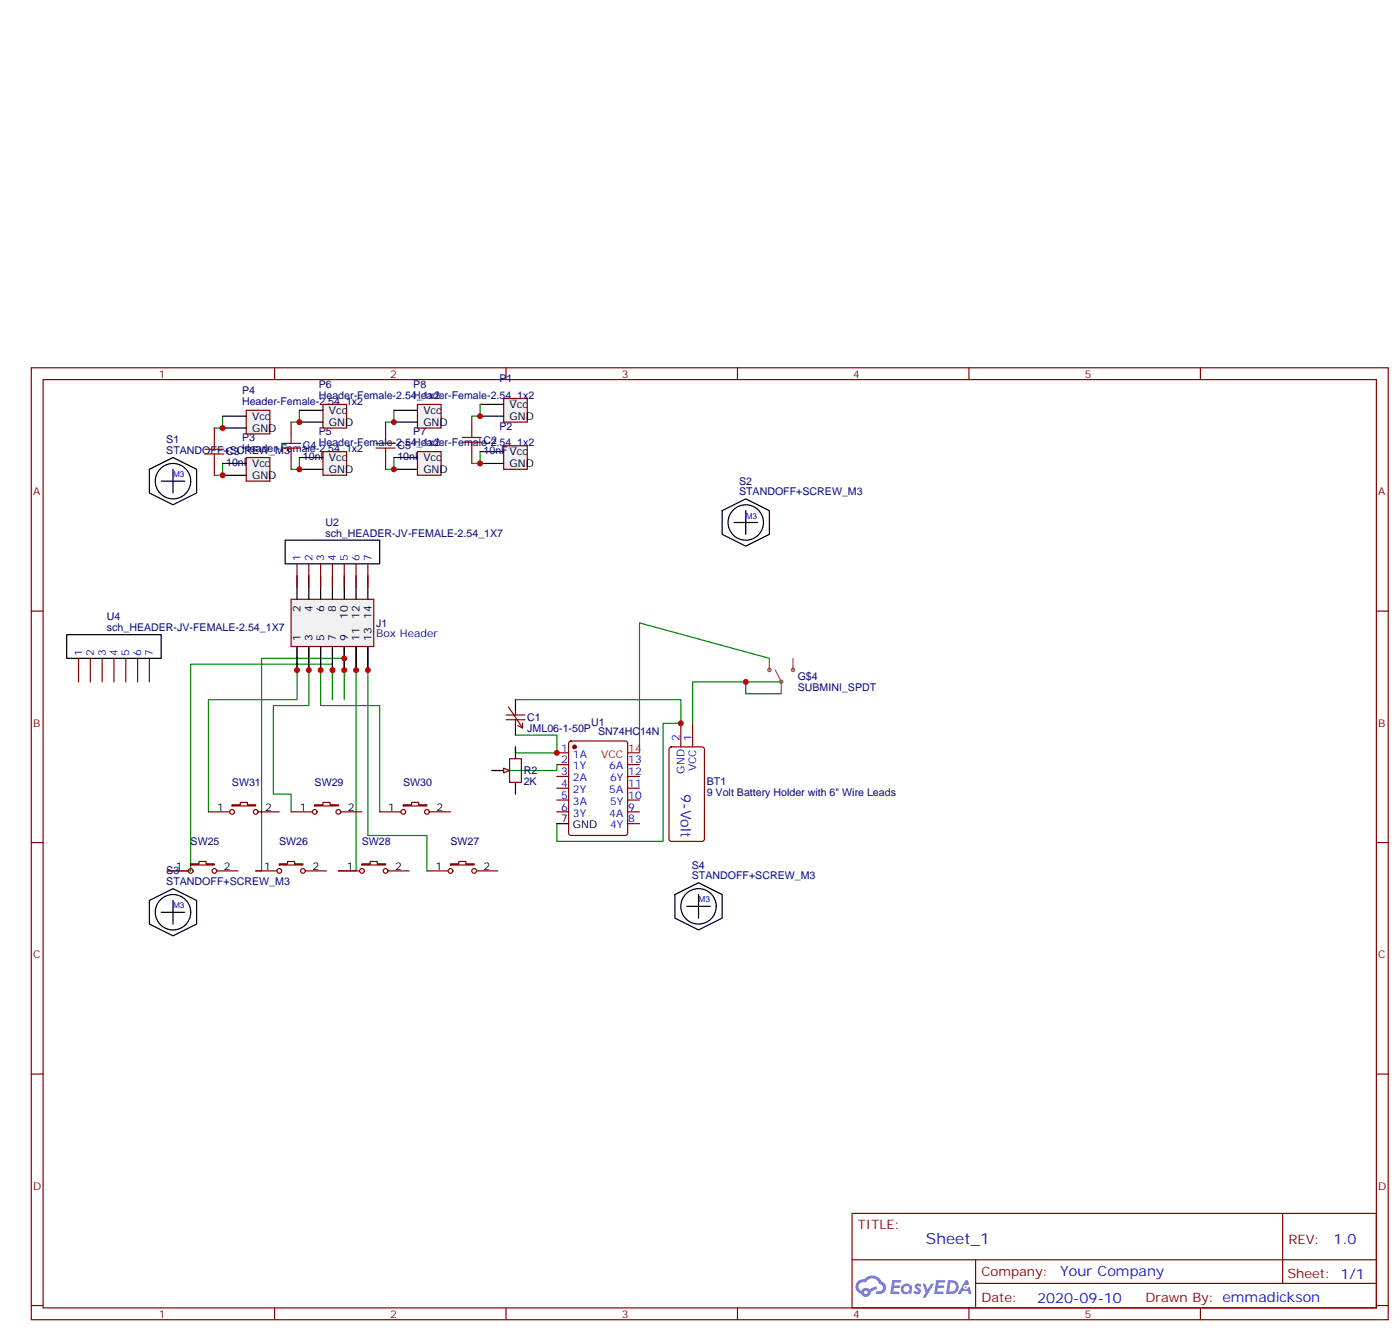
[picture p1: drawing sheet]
<svg xmlns="http://www.w3.org/2000/svg" width="418mm" height="398mm" viewBox="0 0 418 398" stroke-linecap="round" stroke-linejoin="round" font-family="sans-serif">
<g fill="none" stroke="#870000" stroke-width=".35">
<path d="M9.3 109.9h405.4v284.3h-405.4zM12.9 113.4h398.3v277.3h-398.3zM82 109.9v3.5M151.2 109.9v3.5M220.3 109.9v3.5M289.5 109.9v3.5M358.6 109.9v3.5M9.3 182.5h3.6M411.2 182.5h3.5M9.3 251.7h3.6M411.2 251.7h3.5M9.3 320.8h3.6"/>
<path d="M411.2 320.8h3.5M254.5 362.4h156.7v28.3h-156.7zM254.6 376.3h156.4M291.4 376.3v14.1M383.2 362.5v20.8M9.3 390h3.6M82 390.7v3.5M151.2 390.7v3.5M220.3 390.7v3.5M289.5 390.7v3.5M291.4 383.3h119.6M358.6 390.7v3.5"/>
<path d="M411.2 390h3.5"/>
</g>
<g fill="#5487ff">
<path d="M273.5 383.6a1.22 1.22 0 0 1 1.7 .3l-.3 .6a.47 .47 0 0 0-.4-.4 .47 .47 0 0 0-.5 .1l.2 .3a1.14 1.14 0 0 1 .7 1.7 1.14 1.14 0 0 1-1.9 0l-.2-.2 .5-.5 .7 .4a.29 .29 0 0 0 .4-.3 .29 .29 0 0 0-.3-.3 1.04 1.04 0 0 1-.6-1.7z"/>
<path d="M266.5 382.4h2.4l.3 .2-.1 .5h-1.9l-.1 .9h1.5l.4 .3-.4 .4h-1.6l-.1 1.1 1.7 .1 .2 .3-.2 .3h-2.7z"/>
<path d="M279.7 382.4h2.3l.4 .2-.2 .5h-1.8l-.1 .9h1.5l.3 .3-.4 .4h-1.5l-.2 1.1h1.7l.2 .4-.2 .3h-2.6z"/>
<path d="M288.4 382.4h.7l.3 1.2-.6 .3a.69 .69 0 0 0-1 .3 .69 .69 0 0 0 .5 1 .69 .69 0 0 0 .8-.6l.5-.3 .6 2.2h-.8l-.2-.9h-1.7l-.5 .9h-.9z"/>
<path d="M275.6 383.5h.8l.6 1.8 1.1-1.8h.9l-2.5 4.1h-.9l.9-1.5z"/>
<path d="M283.2 382.4l-.6 4.1h1.4a2.11 2.11 0 0 0 2.4-2.1 2.11 2.11 0 0 0-2.5-2zM283.9 383.1a1.39 1.39 0 0 1 1.7 1.4 1.39 1.39 0 0 1-1.8 1.3h-.3z"/>
<path d="M269.5 384a1.54 1.54 0 0 0-.1 2.1 1.54 1.54 0 0 0 2.2 .2l.6 .2 .3-2.3-.2-.2-.4-.1a1.49 1.49 0 0 0-2.4 .1zM269.8 385a.95 .95 0 0 1 1.9 0 .95 .95 0 0 1-1.9 0z"/>
<path d="M256.2 382.7a2.18 2.18 0 0 0 1.1 3.8 1.44 1.44 0 0 0 1.6 .9 1.44 1.44 0 0 0 1.2-1.5l2-1-.4-.7-2 .9a1.47 1.47 0 0 0-2.4 .5 1.39 1.39 0 0 1-.7-2 1.39 1.39 0 0 1 2-.4 2.12 2.12 0 0 1 2.2-1.3 2.12 2.12 0 0 1 1.9 1.6 1.14 1.14 0 0 1 1.1 1.5 1.14 1.14 0 0 1-1.7 .7 .43 .43 0 0 0-.5 .3 .43 .43 0 0 0 .4 .5 1.98 1.98 0 0 0 2.5-1.2 1.98 1.98 0 0 0-1.2-2.5 3.1 3.1 0 0 0-5.2-.7l-.9 .1zM258.1 386a.55 .55 0 0 1 1.1 0 .55 .55 0 0 1-1.1 0z"/>
<circle cx="288.4" cy="384.5" r=".26"/>
</g>
<path d="M88.7 186.1v22.9h-26.4v33.5M92.3 186.1v24.6h-10.6v26.5h5.3v5.3M95.8 186.1v24.6h17.6v31.8M99.3 186.1v22.9v-10.6h-42.3v61.7h-7.1M102.8 186.1v10.5M106.4 186.1v74h-5.3M109.9 186.1v63.5h17.6v10.5M229.8 196.6l-38.8-10.5v38.8M102.8 209v-12.4h-24.7v63.5h-1.7M154 209h49.4v7h-5.3v35.3h-31.8v-5.3M154 219.6h12.3v5.3h-12.3v-1.8M166.3 228.4v1.8h-19.4" fill="none" stroke="#008700" stroke-width=".35"/>
<g fill="none" stroke="#870000" stroke-width=".35">
<path d="M151.2 213.6h5.6M151.2 215h5.6M151.9 211.1l4.2 6.4v-1.5M154 212.5v1.1M154 215v1M154.7 216.7l1.4 .8M203.4 216v7.1M206.9 216v7.1M166.3 224.9h3.6M166.3 228.4h3.6M166.3 231.9h3.6M166.3 235.4h3.6"/>
<path d="M166.3 239h3.6M170.1 221.5l.5-.2h16.2l.6 .5 .1 27-.5 .7-16.4 .1-.7-.5v-27.1zM187.5 228.4h3.5M187.5 231.9h3.5M187.5 235.4h3.5M187.5 239h3.5M200.1 223.3l.5-.2h9.1l.7 .4v27.1l-.4 .7h-9.4l-.7-.4-.1-27.1zM57 258h2.4v-.7h2.2v.7h2.4v.4h-7zM62.3 242.5h6.3M69.3 240.4h2.5v-.7h2.1v.7h2.5v.3h-7.1zM77.1 242.5h6.3M83.4 258h2.5v-.7h2.1v.7h2.5v.4h-7.1z"/>
<path d="M87 242.5h6.3M94 240.4h2.5v-.7h2.1v.7h2.5v.3h-7.1zM101.8 242.5h6.3M108.1 258h2.5v-.7h2.1v.7h2.5v.4h-7.1zM113.4 242.5h6.4M120.5 240.4h2.4v-.7h2.2v.7h2.4v.3h-7zM128.2 242.5h6.4M134.6 258h2.5v-.7h2.1v.7h2.4v.4h-7zM166.3 242.5h3.6M187.5 242.5h3.5M187.5 246h3.5M49.9 260.1h6.4"/>
<path d="M64.7 260.1h6.4M76.4 260.1h6.3M91.2 260.1h6.3M101.1 260.1h6.3M115.9 260.1h6.3M127.5 260.1h6.4M142.3 260.1h6.4"/>
<circle cx="69.3" cy="242.5" r=".71"/>
<circle cx="76.4" cy="242.5" r=".71"/>
<circle cx="94" cy="242.5" r=".71"/>
<circle cx="101.1" cy="242.5" r=".71"/>
<circle cx="120.5" cy="242.5" r=".71"/>
<circle cx="127.5" cy="242.5" r=".71"/>
<circle cx="57" cy="260.1" r=".71"/>
<circle cx="64" cy="260.1" r=".71"/>
<circle cx="83.4" cy="260.1" r=".71"/>
<circle cx="90.5" cy="260.1" r=".71"/>
<circle cx="108.1" cy="260.1" r=".71"/>
<circle cx="115.2" cy="260.1" r=".71"/>
<circle cx="134.6" cy="260.1" r=".71"/>
<circle cx="141.6" cy="260.1" r=".71"/>
</g>
<path d="M154 209v3.5M154 216v3.6M166.3 246h3.6" fill="none" stroke="#000" stroke-width=".35"/>
<circle cx="171.6" cy="223.1" r=".53" fill="#870000" stroke="#870000" stroke-width=".35"/>
<path d="M187.5 224.9h3.5" fill="none" stroke="#f00" stroke-width=".35"/>
<path d="M150.5 119h7v7.1h-7z" fill="#f0f0f0" stroke="#870000" stroke-width=".35"/>
<path d="M143.4 120.8h7.1M143.4 124.3h7.1" fill="none" stroke="#000" stroke-width=".35"/>
<path d="M150.5 133.1h7v7.1h-7z" fill="#f0f0f0" stroke="#870000" stroke-width=".35"/>
<g fill="none" stroke="#000" stroke-width=".35">
<path d="M143.4 134.9h7.1M143.4 138.4h7.1M44.6 140.2l7.1-3.5 7 3.5v7l-7 3.6-7.1-3.6zM48.2 143.7h7M51.7 140.2v7M215.7 152.5l7.1-3.5 7 3.5v7.1l-7 3.5-7.1-3.5zM219.3 156.1h7M222.8 152.5v7.1M146.9 230.2h3.6M154 223.1v3.5M154 233.7v3.5M44.6 269l7.1-3.6 7 3.6v7l-7 3.5-7.1-3.5z"/>
<path d="M48.2 272.5h7M51.7 269v7M201.6 267.2l7.1-3.5 7 3.5v7l-7 3.6-7.1-3.6zM205.1 270.7h7.1M208.7 267.2v7"/>
<circle cx="51.7" cy="143.7" r="5.3"/>
<circle cx="222.8" cy="156.1" r="5.3"/>
<circle cx="51.7" cy="272.5" r="5.3"/>
<circle cx="208.7" cy="270.7" r="5.3"/>
</g>
<path d="M138.1 130.7h5.7M138.1 132.1h5.7M140.9 127.8v2.9M140.9 132.1v2.8" fill="none" stroke="#a10000" stroke-width=".35"/>
<path d="M140.9 124.3v3.5M140.9 134.9v3.5M152.2 226.6h3.6v7.1h-3.6z" fill="none" stroke="#870000" stroke-width=".35"/>
<path d="M150.5 229.4l1.7 .8-1.7 .7z" fill="#f0f0f0" stroke="#870000" stroke-width=".35"/>
<path d="M229.8 199.6a.5 .5 0 0 0-.4 .7 .5 .5 0 0 0 .8 .2 .5 .5 0 0 0-.2-.9M229.8 196.6v3.5M236.9 199.6a.5 .5 0 0 0-.5 .7 .5 .5 0 0 0 .8 .2 .5 .5 0 0 0-.1-.9M236.9 196.6v3.5M231.6 200.1l1.8 3.5M233.4 203.1a.5 .5 0 0 0-.5 .7 .5 .5 0 0 0 .8 .2 .5 .5 0 0 0-.2-.8M233.4 203.7v3.5" fill="none" stroke="#a64a4a" stroke-width=".35"/>
<path d="M19.9 189.6h28.3v7h-28.3z" fill="none" stroke="#000" stroke-width=".35"/>
<path d="M23.5 196.6v7.1M27 196.6v7.1M30.5 196.6v7.1M34 196.6v7.1M37.6 196.6v7.1M41.1 196.6v7.1M44.6 196.6v7.1" fill="none" stroke="#870000" stroke-width=".35"/>
<path d="M87 179h24.7v14.1h-24.7z" fill="#f0f0f0" stroke="#870000" stroke-width=".35"/>
<g fill="none" stroke="#000" stroke-width=".35">
<path d="M88.7 171.9v7.1M92.3 171.9v7.1M95.8 171.9v7.1M99.3 171.9v7.1M102.8 171.9v7.1M106.4 171.9v7.1M109.9 171.9v7.1M88.7 193.1v7.1M92.3 193.1v7.1M95.8 193.1v7.1M99.3 193.1v7.1M102.8 193.1v7.1"/>
<path d="M106.4 193.1v7.1M109.9 193.1v7.1"/>
</g>
<path d="M66.5 124.3v3.5h-2.5M66.5 138.4v3.6h-2.5M143.4 134.9v3.5h-2.5M143.4 120.8v3.5h-2.5" fill="none" stroke="#008700" stroke-width=".35"/>
<path d="M61.2 134.2h5.7M61.2 135.6h5.7M64 131.4v2.8M64 135.6v2.8" fill="none" stroke="#a10000" stroke-width=".35"/>
<path d="M64 127.8v3.6M64 138.4v3.6" fill="none" stroke="#870000" stroke-width=".35"/>
<path d="M73.6 136.7h7v7h-7z" fill="#f0f0f0" stroke="#870000" stroke-width=".35"/>
<path d="M66.5 138.4h7.1M66.5 142h7.1" fill="none" stroke="#000" stroke-width=".35"/>
<path d="M73.6 122.6h7v7h-7z" fill="#f0f0f0" stroke="#870000" stroke-width=".35"/>
<path d="M66.5 124.3h7.1M66.5 127.8h7.1" fill="none" stroke="#000" stroke-width=".35"/>
<path d="M89.4 122.6v3.5h-2.4M89.4 136.7v3.5h-2.4" fill="none" stroke="#008700" stroke-width=".35"/>
<path d="M84.1 132.4h5.7M84.1 133.8h5.7M87 129.6v2.8M87 133.8v2.9" fill="none" stroke="#a10000" stroke-width=".35"/>
<path d="M87 126.1v3.5M87 136.7v3.5" fill="none" stroke="#870000" stroke-width=".35"/>
<path d="M96.5 134.9h7v7.1h-7z" fill="#f0f0f0" stroke="#870000" stroke-width=".35"/>
<path d="M89.4 136.7h7.1M89.4 140.2h7.1" fill="none" stroke="#000" stroke-width=".35"/>
<path d="M96.5 120.8h7v7h-7z" fill="#f0f0f0" stroke="#870000" stroke-width=".35"/>
<path d="M89.4 122.6h7.1M89.4 126.1h7.1" fill="none" stroke="#000" stroke-width=".35"/>
<path d="M117.7 122.6v3.5h-2.5M117.7 136.7v3.5h-2.5" fill="none" stroke="#008700" stroke-width=".35"/>
<path d="M112.4 132.4h5.6M112.4 133.8h5.6M115.2 129.6v2.8M115.2 133.8v2.9" fill="none" stroke="#a10000" stroke-width=".35"/>
<path d="M115.2 126.1v3.5M115.2 136.7v3.5" fill="none" stroke="#870000" stroke-width=".35"/>
<path d="M124.7 134.9h7.1v7.1h-7.1z" fill="#f0f0f0" stroke="#870000" stroke-width=".35"/>
<path d="M117.7 136.7h7M117.7 140.2h7" fill="none" stroke="#000" stroke-width=".35"/>
<path d="M124.7 120.8h7.1v7h-7.1z" fill="#f0f0f0" stroke="#870000" stroke-width=".35"/>
<path d="M117.7 122.6h7M117.7 126.1h7M85.2 161.4h28.2v7h-28.2z" fill="none" stroke="#000" stroke-width=".35"/>
<path d="M88.7 168.4v7.1M92.3 168.4v7.1M95.8 168.4v7.1M99.3 168.4v7.1M102.8 168.4v7.1M106.4 168.4v7.1M109.9 168.4v7.1" fill="none" stroke="#870000" stroke-width=".35"/>
<path d="M222.8 203.7v3.5h10.6M233.4 203.7h-26.5v12.3" fill="none" stroke="#008700" stroke-width=".35"/>
<g fill="#c00">
<circle cx="203.4" cy="216" r=".88"/>
<circle cx="166.3" cy="224.9" r=".88"/>
<circle cx="102.8" cy="196.6" r=".88"/>
<circle cx="109.9" cy="200.2" r=".88"/>
<circle cx="106.4" cy="200.2" r=".88"/>
<circle cx="102.8" cy="200.2" r=".88"/>
<circle cx="99.3" cy="200.2" r=".88"/>
<circle cx="95.8" cy="200.2" r=".88"/>
<circle cx="92.3" cy="200.2" r=".88"/>
<circle cx="88.7" cy="200.2" r=".88"/>
<circle cx="66.5" cy="127.8" r=".88"/>
<circle cx="66.5" cy="142" r=".88"/>
<circle cx="89.4" cy="126.1" r=".88"/>
<circle cx="89.4" cy="140.2" r=".88"/>
<circle cx="117.7" cy="126.1" r=".88"/>
<circle cx="117.7" cy="140.2" r=".88"/>
<circle cx="143.4" cy="124.3" r=".88"/>
<circle cx="143.4" cy="138.4" r=".88"/>
<circle cx="222.8" cy="203.7" r=".88"/>
</g>
<text font-size="4.6" fill="#00f" x="276.6" y="371.5">Sheet_1</text>
<g font-size="4.2" fill="#00f">
<text x="203.4" y="237.2" transform="rotate(90 203.4 237.2)">9-Volt</text>
<text x="398.3" y="371.7">1.0</text>
<text x="316.7" y="381.3">Your Company</text>
<text x="309.8" y="389.1">2020-09-10</text>
</g>
<g font-size="3.9" fill="#800">
<text x="256.3" y="367">TITLE:</text>
<text x="384.9" y="371.7">REV:</text>
<text x="293.2" y="381.2">Company:</text>
<text x="384.6" y="381.8">Sheet: 1/1</text>
<text x="293.2" y="388.9">Date:</text>
<text x="342.2" y="389">Drawn By: emmadickson</text>
</g>
<g font-size="3.2" fill="#800">
<text x="47.4" y="112.9">1</text>
<text x="116.6" y="112.9">2</text>
<text x="185.7" y="112.9">3</text>
<text x="254.9" y="112.9">4</text>
<text x="324" y="112.9">5</text>
<text x="9.9" y="148">A</text>
<text x="411.7" y="148">A</text>
<text x="9.9" y="217.1">B</text>
<text x="411.7" y="217.1">B</text>
<text x="9.9" y="286.2">C</text>
<text x="411.7" y="286.2">C</text>
<text x="9.9" y="355.4">D</text>
<text x="411.7" y="355.4">D</text>
<text x="47.4" y="393.7">1</text>
<text x="116.6" y="393.7">2</text>
<text x="185.7" y="393.7">3</text>
<text x="254.9" y="393.7">4</text>
<text x="324" y="393.7">5</text>
</g>
<g font-size="3.2" fill="#000080">
<text x="72.3" y="117.7">P4</text>
<text x="95.2" y="119.2">Header-Female-2.54_1x2</text>
<text x="95.2" y="116">P6</text>
<text x="123.5" y="119.2">Header-Female-2.54_1x2</text>
<text x="123.5" y="116">P8</text>
<text x="149.2" y="114.2">P1</text>
<text x="72.3" y="120.9">Header-Female-2.54_1x2</text>
<text x="72.3" y="131.8">P3</text>
<text x="95.2" y="130.1">P5</text>
<text x="123.5" y="130.1">P7</text>
<text x="149.2" y="128.3">P2</text>
<text x="49.7" y="135.6">STANDOFF+SCREW_M3</text>
<text x="49.7" y="132.4">S1</text>
<text x="67.6" y="136">C3</text>
<text x="72.3" y="135">Header-Female-2.54_1x2</text>
<text x="90.5" y="137.4">10nFVcc</text>
<text x="90.5" y="134.2">C4</text>
<text x="95.2" y="133.3">Header-Female-2.54_1x2</text>
<text x="118.7" y="137.4">10nFVcc</text>
<text x="118.7" y="134.2">C5</text>
<text x="123.5" y="133.3">Header-Female-2.54_1x2</text>
<text x="144.5" y="135.7">10nFVcc</text>
<text x="144.5" y="132.5">C2</text>
<text x="67.6" y="139.2">10nFVcc</text>
<text x="220.8" y="148">STANDOFF+SCREW_M3</text>
<text x="220.8" y="144.8">S2</text>
<text x="97.2" y="160.3">sch_HEADER-JV-FEMALE-2.54_1X7</text>
<text x="97.2" y="157.1">U2</text>
<text x="31.9" y="185.3">U4</text>
<text x="31.9" y="188.5">sch_HEADER-JV-FEMALE-2.54_1X7</text>
<text x="112.4" y="190.4">Box Header</text>
<text x="112.4" y="187.2">J1</text>
<text x="238.3" y="203.1">G$4</text>
<text x="238.3" y="206.3">SUBMINI_SPDT</text>
<text x="157.5" y="215.4">C1</text>
<text x="157.5" y="218.6">JML06-1-50P</text>
<text x="176.6" y="216.9">U1</text>
<text x="178.7" y="219.6">SN74HC14N</text>
<text x="156.5" y="231.3">R2</text>
<text x="69.3" y="234.7">SW31</text>
<text x="94" y="234.7">SW29</text>
<text x="120.4" y="234.7">SW30</text>
<text x="156.5" y="234.5">2K</text>
<text x="211.1" y="237.6">9 Volt Battery Holder with 6&quot; Wire Leads</text>
<text x="211.1" y="234.4">BT1</text>
<text x="56.9" y="252.3">SW25</text>
<text x="83.4" y="252.3">SW26</text>
<text x="108.1" y="252.3">SW28</text>
<text x="134.5" y="252.3">SW27</text>
<text x="49.7" y="261.2">S3</text>
<text x="206.7" y="262.6">STANDOFF+SCREW_M3</text>
<text x="206.7" y="259.4">S4</text>
<text x="49.7" y="264.4">STANDOFF+SCREW_M3</text>
</g>
<g font-size="3.2">
<text x="75.3" y="125.4">Vcc</text>
<text x="98.2" y="123.6">Vcc</text>
<text x="126.5" y="123.6">Vcc</text>
<text x="152.2" y="121.8">Vcc</text>
<text x="152.2" y="125.4">GND</text>
<text x="75.3" y="128.9">GND</text>
<text x="98.2" y="127.1">GND</text>
<text x="126.5" y="127.1">GND</text>
<text x="75.3" y="143">GND</text>
<text x="98.2" y="141.3">GND</text>
<text x="126.5" y="141.3">GND</text>
<text x="152.2" y="139.5">GND</text>
<text x="89.8" y="182.8" transform="rotate(-90 89.8 182.8)">2</text>
<text x="93.3" y="182.8" transform="rotate(-90 93.3 182.8)">4</text>
<text x="96.8" y="182.8" transform="rotate(-90 96.8 182.8)">6</text>
<text x="100.4" y="182.8" transform="rotate(-90 100.4 182.8)">8</text>
<text x="103.9" y="184.8" transform="rotate(-90 103.9 184.8)">10</text>
<text x="107.4" y="184.8" transform="rotate(-90 107.4 184.8)">12</text>
<text x="110.9" y="184.8" transform="rotate(-90 110.9 184.8)">14</text>
<text x="89.8" y="191.3" transform="rotate(-90 89.8 191.3)">1</text>
<text x="93.3" y="191.3" transform="rotate(-90 93.3 191.3)">3</text>
<text x="96.8" y="191.3" transform="rotate(-90 96.8 191.3)">5</text>
<text x="100.4" y="191.3" transform="rotate(-90 100.4 191.3)">7</text>
<text x="103.9" y="191.3" transform="rotate(-90 103.9 191.3)">9</text>
<text x="107.4" y="191.3" transform="rotate(-90 107.4 191.3)">11</text>
<text x="110.9" y="191.3" transform="rotate(-90 110.9 191.3)">13</text>
<text x="64.8" y="242.1">1</text>
<text x="79.2" y="242.1">2</text>
<text x="89.5" y="242.1">1</text>
<text x="103.9" y="242.1">2</text>
<text x="116" y="242.1">1</text>
<text x="130.4" y="242.1">2</text>
<text x="167.7" y="245.7">7</text>
<text x="171.2" y="247.4">GND</text>
<text x="52.5" y="259.8">1</text>
<text x="66.9" y="259.8">2</text>
<text x="78.9" y="259.8">1</text>
<text x="93.3" y="259.8">2</text>
<text x="103.6" y="259.8">1</text>
<text x="118" y="259.8">2</text>
<text x="130.1" y="259.8">1</text>
<text x="144.5" y="259.8">2</text>
</g>
<g font-size="3.2" fill="#00f">
<text x="89.8" y="167.7" transform="rotate(-90 89.8 167.7)">1</text>
<text x="93.3" y="167.7" transform="rotate(-90 93.3 167.7)">2</text>
<text x="96.8" y="167.7" transform="rotate(-90 96.8 167.7)">3</text>
<text x="100.4" y="167.7" transform="rotate(-90 100.4 167.7)">4</text>
<text x="103.9" y="167.7" transform="rotate(-90 103.9 167.7)">5</text>
<text x="107.4" y="167.7" transform="rotate(-90 107.4 167.7)">6</text>
<text x="110.9" y="167.7" transform="rotate(-90 110.9 167.7)">7</text>
<text x="24.5" y="195.9" transform="rotate(-90 24.5 195.9)">1</text>
<text x="28" y="195.9" transform="rotate(-90 28 195.9)">2</text>
<text x="31.6" y="195.9" transform="rotate(-90 31.6 195.9)">3</text>
<text x="35.1" y="195.9" transform="rotate(-90 35.1 195.9)">4</text>
<text x="38.6" y="195.9" transform="rotate(-90 38.6 195.9)">5</text>
<text x="42.2" y="195.9" transform="rotate(-90 42.2 195.9)">6</text>
<text x="45.7" y="195.9" transform="rotate(-90 45.7 195.9)">7</text>
<text x="203" y="221.3" transform="rotate(-90 203 221.3)">2</text>
<text x="206.6" y="221.3" transform="rotate(-90 206.6 221.3)">1</text>
<text x="167.7" y="224.5">1</text>
<text x="171.2" y="226.3">1A</text>
<text x="167.7" y="228">2</text>
<text x="167.7" y="231.6">3</text>
<text x="171.2" y="229.8">1Y</text>
<text x="171.2" y="233.3">2A</text>
<text x="182" y="229.8">6A</text>
<text x="182.2" y="233.3">6Y</text>
<text x="187.7" y="231.6">12</text>
<text x="187.7" y="228">13</text>
<text x="204.4" y="231.1" transform="rotate(-90 204.4 231.1)">GND</text>
<text x="208" y="230.4" transform="rotate(-90 208 230.4)">VCC</text>
<text x="167.7" y="235.1">4</text>
<text x="167.7" y="238.6">5</text>
<text x="171.2" y="236.9">2Y</text>
<text x="182" y="236.9">5A</text>
<text x="187.7" y="238.6">10</text>
<text x="187.7" y="235.1">11</text>
<text x="167.7" y="242.1">6</text>
<text x="171.2" y="240.4">3A</text>
<text x="171.2" y="243.9">3Y</text>
<text x="182" y="243.9">4A</text>
<text x="182.2" y="240.4">5Y</text>
<text x="187.7" y="245.7">8</text>
<text x="187.7" y="242.1">9</text>
<text x="182.2" y="247.4">4Y</text>
</g>
<g font-size="3.2" fill="#f00">
<text x="179.6" y="226.3">VCC</text>
<text x="187.7" y="224.5">14</text>
</g>
<g font-size="2.5" fill="#00f">
<text x="51.7" y="142.5">M3</text>
<text x="222.8" y="154.9">M3</text>
<text x="208.7" y="269.5">M3</text>
<text x="51.7" y="271.3">M3</text>
</g>
</svg>
